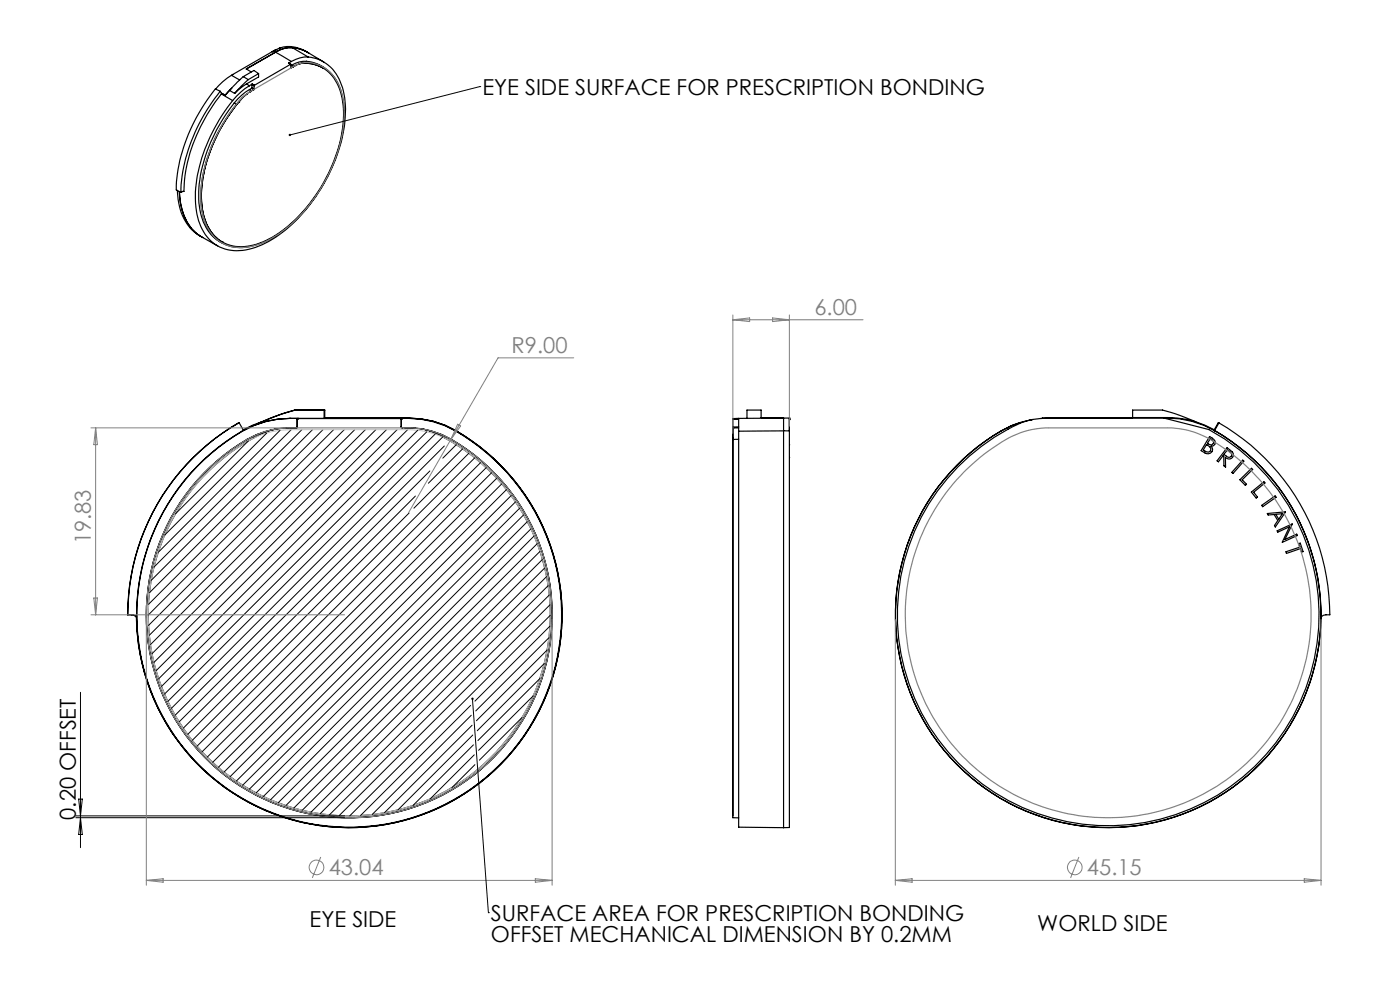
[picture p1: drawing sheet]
<svg xmlns="http://www.w3.org/2000/svg" width="297mm" height="210mm" viewBox="0 0 297 210" stroke-linecap="round" stroke-linejoin="round" font-family="sans-serif">
<g fill="none" stroke="#000" stroke-width=".25">
<path d="M46.7 19.4a36.2 36.2 0 0 0-8.3 21.4M46.7 19.4l-1-.5a36.2 36.2 0 0 0-8.3 21.4l1 .5M46.7 19.4l.3 .4M47 19.9a35.3 35.3 0 0 0-8 20.7h-.3l-.3 .2M47 19.9l2.4 1.4M47 19.8l.8 .4M47 19.8h.1M47.1 19.8l-.1 .1M47.1 19.8l.7 .4M48.7 19.2l-.9 1M48.7 19.2l1.1 .6M49.1 16a13.4 13.4 0 0 0-3.3 2.9"/>
<path d="M49.1 16l1.8 1M49.1 18.7l-.4 .5M49.1 18.7l-1.3 1.5M51.6 16.3l-2.5 2.4M51.6 16.3l1.1 .6M52.3 17.8l-2.5 2M52.3 17.8l.6 .4M52.7 16.9l-2.9 2.9M52.9 19a11.8 11.8 0 0 0-3.2 2.8M52.9 18.2a13.7 13.7 0 0 0-3.5 3.1M52.9 19l.4 .3M53 19.5h.1"/>
<path d="M53 19.5l-.8 .5M53.3 19.3l-.3 .2M53.4 18.7l-.5 .3M53.4 18.7l.4 .3M53.4 18.6v.1M53.4 17.9v.7M53.4 17.9l.5 .3M53.4 18.6l.5 .3M53.5 17.8l-.1 .1M53.5 17.8l-.6 .4M53.5 17.8l.5 .3M53.6 19.1l-.6 .4"/>
<path d="M53.6 19.1h.1M53.6 19.1l-.3 .2M53.8 19l-.2 .1M53.9 18.9l-.1 .1M53.9 18.2v.7M54 18.1l-.1 .1M54.9 15.6v.7l-2.6 1.5M54.9 15.6l-2.2 1.3M54.9 15.6l-1-.7-2.3 1.4M57.7 11h.1M57.7 11l-8.6 5M58 10.8l.5 .3"/>
<path d="M58 10.8l-.3 .2M58.2 10.7l-.5 .3M58.5 11.1l3.3 1.9M58.5 11.1l-6.3 3.5 1.1 .7M58.5 10.6l-.5 .2M58.5 10.6h.1M58.5 10.6l-.3 .1M59.3 10.2h.1M59.3 10.2l-.8 .4M61.2 13.4l.5 .2M61.2 13.4l.4 .2M61.6 9.9l.4 .2"/>
<path d="M61.6 9.9l2.3 .5 1.3 .6M61.6 9.9l-1.5 .1-.8 .2M61.6 13.6l.1 .7M61.6 13.6l-7.6 4.5M61.7 14.3l.1 .1M61.8 13.9l.5 .2M61.8 13.9h-.1M61.8 13l-.6 .4M62 14.3h.1M62 14.3l-.2 .1M62 10.1l3.4 2M62 10.1l1.2 .2 1.7 .6 3.8 2.3"/>
<path d="M62 10.1a5.6 5.6 0 0 0-3.5 1M62 10.1l2.3 .5 1.3 .7M62 10.1a6.3 6.3 0 0 0-3.5 1M62.3 14.1l-.3 .2M62.7 13.9l-.7 .4M62.7 13.9h.1M62.7 13.9l-.4 .2M63.4 13.6l-.7 .3M65 13.4l-1.6 .2M65 13.4a7.9 7.9 0 0 1 7.4 6.7 24.4 24.4 0 0 1-2.3 15.7 31.7 31.7 0 0 1-13 14.9 10.3 10.3 0 0 1-9.9 .7 9.7 9.7 0 0 1-4.4-7.9 30.2 30.2 0 0 1 6.1-19.5l1.7-2.3M65 13.4l1.7 .3 1.8 .7M65 13.4h.1"/>
<path d="M65 13l2.3 .5 1.3 .8M65 13a5.4 5.4 0 0 0-3.2 .9M65 13l.5 .3M65.4 12.1a6.5 6.5 0 0 0-3.6 .9M65.4 12.1a8.4 8.4 0 0 1 7.3 6.5 25.3 25.3 0 0 1-1.9 16.1 34.2 34.2 0 0 1-13.8 16.5 11.8 11.8 0 0 1-9.8 1.4 9.3 9.3 0 0 1-5.5-7.9 28 28 0 0 1 3.3-16.6 37.3 37.3 0 0 1 4.4-6.8M65.5 13.3l-2.1 .3M65.5 13.3a8.2 8.2 0 0 1 7.1 7.1 25.5 25.5 0 0 1-2.6 15.9 32.4 32.4 0 0 1-12.5 14.4 11.4 11.4 0 0 1-9.6 1.3 8.9 8.9 0 0 1-5.1-7.3 28.4 28.4 0 0 1 4.1-17.8l1.5-2.5 1.8-2.3M68.5 14.4h.1M47.8 20.2h.1M49.7 21.8a33.9 33.9 0 0 0-7.5 18.8 12.2 12.2 0 0 0 3.4 9.9l1.5 1M49.7 21.8l.5 .3M50.6 21.7a33 33 0 0 0-7.9 20.2 11.5 11.5 0 0 0 3.6 8.9l.8 .5"/>
<path d="M50.6 21.7h.1M52.2 20l-1.6 1.7M52.2 20l-2 2.1M52.2 20h.1M37.6 40.4a11.3 11.3 0 0 0 4.1 9.2l.9 .6M43 50.4a9.8 9.8 0 0 1-4.8-8l-.1-1.8a11.5 11.5 0 0 0 3.9 9.2l4.2 2.4M47.1 51.3h.1M50.7 89.7a47 47 0 0 0-23.6 40.7M50.7 89.7a46.7 46.7 0 0 0-23.6 40.7M50.7 89.7l.9 1.5M51.4 91.5a45.1 45.1 0 0 0-11.8 67.9 45.1 45.1 0 0 0 69 0 45.1 45.1 0 0 0-11.9-67.9M51.4 91.4a45.3 45.3 0 0 0-22.4 39.4"/>
<path d="M51.4 91.4v.1M51.6 91.2v.1M51.6 91.3l-.2 .1M51.7 91.1l-.1 .1M51.7 91.1l.1 .2M51.8 91.3h-.2M52.4 93.2a43 43 0 0 0-11.3 64.9 43 43 0 0 0 65.9 0 43 43 0 0 0-11.3-64.9M52.4 93.2a43.1 43.1 0 0 0-11.3 64.9 43.1 43.1 0 0 0 65.9 0 43.1 43.1 0 0 0-11.3-64.9M52.4 93.2h.1M54.4 90l-2.6 1.3M54.4 90v.1M55.6 89.5l-1.2 .5"/>
<path d="M55.6 89.5l-3.9 1.6M58.3 91a34.5 34.5 0 0 0-13.9 8.8 42.6 42.6 0 0 0 2.9 63.9 42.6 42.6 0 0 0 63.1-10.9 42.6 42.6 0 0 0-18.6-61.2l-1.9-.6M58.3 91l-2 .5-2 .8-1.9 .9M58.3 91h.1M60.3 90.8a18 18 0 0 0-7.9 2.4M60.4 90.8l-2.1 .2M61.5 88.8a20.3 20.3 0 0 0-10.1 2.7M61.5 90.8h.1M61.5 90.8h-1.1M61.5 88.8h.1M61.5 88.8l-2.4 .1-2.4 .4-2.3 .8M61.5 90.8h1.3"/>
<path d="M61.5 90.8h-.4M61.5 88.8h7.3M62.2 90.8h-1.8M62.2 90.8h.1M62.6 87a48.1 48.1 0 0 0-8.2 3.1M62.6 87h.1M62.6 87l-2.7 .8-4.3 1.7M62.6 87h6.3v1.6l.2 .1M62.8 90.8h.1M63 89v1.7l-.2 .1M63 90.5l-.2 .3M63 89h.1"/>
<path d="M63.3 88.8l-.3 .2M63.3 88.8h21.6M68.8 87v1.8M69.1 88.7h.1M69.1 88.7l-.3 .1M69.1 88.7h17.6M84.9 88.8l.2 .2M84.9 88.8h1.8M84.9 88.8h.1M85.1 89v1.6l.2 .2M85.1 90.5l.2 .3M85.1 89h.1"/>
<path d="M85.3 90.8h1.4M85.9 90.8h1.9M85.9 90.8h.1M86.7 88.8a20.3 20.3 0 0 1 10 2.7M86.7 90.8h.1M86.7 90.8h1.1M86.7 88.7v.1M86.7 88.7a19.6 19.6 0 0 1 10.1 2.7M87.8 90.8a18 18 0 0 1 7.9 2.4M87.8 90.8h.1M87.8 90.8l2.1 .2M89.9 91l2 .5 2 .8 1.8 .9"/>
<path d="M95.7 93.2h.1M96.8 91.4l-.1 .1M96.8 91.4a45.1 45.1 0 0 1 0 78 45.1 45.1 0 0 1-67.8-38.5M96.8 91.4a45.2 45.2 0 0 1 0 78 45.2 45.2 0 0 1-67.9-38.5M155.5 93.2v80.3h1.2M155.5 91v82.1M155.5 90.8h.1M155.5 91v2.2M155.5 90.6v.1M155.5 89v1.6M155.5 90.8v.2M155.5 89h1.2"/>
<path d="M156.7 91.5v84l9.5 .1M156.7 93.2h-1.2M156.7 88.8v2.7M156.7 90.8h-1.2M156.7 88.8h-1.2v.2M156.7 90.5l-1.2 .1M166.2 91.4v84.2M166.2 91.4h1.3M166.2 91.4l-9.5 .1M166.2 88.7h1.3v.3M166.2 88.7v2.7M166.2 88.7l-9.5 .1"/>
<path d="M166.2 88.7l-4.7-.1v-1.6h-3v1.8M167.5 91.4v84.1l-1.3 .1M167.5 88.7h.1M167.5 89h.1M167.5 89v2.4M167.5 89v2.3M167.5 94.4h.1M167.5 97h.1M212.4 91.4a45.1 45.1 0 0 0-11.8 68 45.1 45.1 0 0 0 69 0 45.1 45.1 0 0 0-11.9-68M212.4 91.4a45.2 45.2 0 0 0 0 78 45.2 45.2 0 0 0 67.8-38.5M212.4 91.4h.1M216.5 89.6l-1.7 .6-2.4 1.2"/>
<path d="M218.9 89l-2.2 .5-2.2 .8-2.1 1.1M219 89l-.5 .1M221.2 88.7h.1M221.2 88.8h-.4M221.2 88.7l-2.3 .3M222 88.7h25.7M222.5 88.7h.1M222.5 88.7h-1.3M223.2 88.7h-2M240.3 88.6v-1.6h6.3l2.7 .8 4.3 1.7M240.3 88.6l-.3 .1M240.3 88.6h7.5"/>
<path d="M246.9 88.7l9.5 2.4a44.7 44.7 0 0 1 12.5 68.6 44.7 44.7 0 0 1-69.7-2.5 44.7 44.7 0 0 1 17.5-67.5l2.2-.7M247.7 88.7a20.3 20.3 0 0 1 10 2.7M247.8 88.6l3.9 .4 1.9 .5M247.8 88.6l-.1 .1M253.6 89.5l2 .7 2 1M255.9 94.3l.2 .1a.76 .76 0 0 1 .8 .7 .76 .76 0 0 1-.6 .8l-1-.4zM256.6 92.6a1.39 1.39 0 0 1 1.1 1.7l-.4 .3h-.4a.97 .97 0 0 1 .1 1.4 .97 .97 0 0 1-1.4 .1l-.8-.5zM256.7 93.1l.4 .2a.62 .62 0 0 1 .2 .9 .62 .62 0 0 1-1-.1l-.1-.1zM257.6 91.2l.1 .1M257.7 91.3l.1 .1M257.8 91.4a45.2 45.2 0 0 1 22.4 39.5M257.8 91.4h-.1"/>
<path d="M258.6 89.7a47.1 47.1 0 0 1 23.5 40.7l-1.4 .1-.5 .4M258.6 89.7l-.9 1.6M258.6 89.7h-.2l-.8 1.5M260.3 95l.5 .4a1.06 1.06 0 0 1 .5 1.8 1.07 1.07 0 0 1-1.3-.2v2.1l-.4-.3v-2l-.1-.1-1 1.3-.3-.3zM260.4 95.5l.5 .3a.64 .64 0 0 1 .3 1 .64 .64 0 0 1-1.1 0l-.5-.4zM263.6 97.6l.3 .2-2.3 2.6-.3-.2zM263 101.8l2.5-2.5 .2 .3-2.2 2.2 .9 .9-.2 .3zM265.5 104.4l2.6-2.2 .3 .2-2.4 2 .8 1-.3 .2zM267.7 107.2l2.8-2 .2 .3-2.8 2zM268.9 108.9l3.8-.3-2.2 3.2-.1-.3 .7-1.1-.8-1.3-1.3 .1zM270.7 109.1l1.4-.1-.8 1.1zM270.9 112.6l3.2-1.4-1.5 3.2 2.5-1.1 .1 .3-3.1 1.4 1.4-3.2-2.4 1.1z"/>
<path d="M272.8 117l3-.9-.3-.8 .3-.1 .6 1.8-.3 .1-.2-.7-3 1zM27.1 130.4h.8M27.1 130.4h.1M27.9 130.4l.6 .1 .4 .4M27.9 130.4l1.1 .4M27.9 130.4h.1M28.9 130.9h.1M29 130.8v.1"/>
</g>
<g fill="none" stroke="#808080" stroke-width=".21">
<path d="M121.7 75.9h-16l-10.1 17.3M155.5 66.8v25.1M155.5 67.8h27.6M155.5 67.8l3.5-.4v.8zM163.9 67.4l3.6 .4-3.6 .4zM167.5 66.8v23.6M19.3 90.8h41.2M20.3 90.8v39.6M20.3 90.8l.4 3.5h-.8zM95.6 93.2l-8.9 15.6M97.1 90l.6 .4-2.1 2.8zM19.3 130.4h53.8"/>
<path d="M19.9 126.9h.8l-.4 3.5zM31 131.4v56.4M117.1 131.4v56.4M189.9 131.4v56.4M280.2 131.4v56.4M31 186.8h86.1M31 186.8l3.6-.4v.7zM68.1 181.8l-1.8 4.4M113.6 186.4l3.5 .4-3.5 .3zM189.9 186.8h90.3M189.9 186.8l3.6-.4v.7zM228.9 181.8l-1.8 4.4"/>
<path d="M276.7 186.4l3.5 .4-3.5 .3z"/>
<circle cx="67.2" cy="184" r="1.55"/>
<circle cx="228" cy="184" r="1.55"/>
</g>
<path d="M43.8 100.4a35 35 0 0 1 12.3-8.4 18.1 18.1 0 0 1 5.4-.9h25.2a19.1 19.1 0 0 1 11.7 4.2 42.7 42.7 0 0 1 9.3 61.4 42.7 42.7 0 0 1-61.9 5.7 42.7 42.7 0 0 1-2-62z" fill="none" stroke="#c0c0c0" stroke-width=".21"/>
<path d="M51.3 20.9l1.8-1.5 9.2-5.3a6.5 6.5 0 0 1 8.4 2 14.2 14.2 0 0 1 2.1 10.7 33.9 33.9 0 0 1-14.8 23.5 11.5 11.5 0 0 1-10.2 1.6 9.1 9.1 0 0 1-5-7.7 28.1 28.1 0 0 1 3.8-16.7l2-3.3zM43.5 100.1a36.6 36.6 0 0 1 12.4-8.5 19.2 19.2 0 0 1 5.6-.8h25.2a19.2 19.2 0 0 1 11.9 4.2 43 43 0 0 1 9.3 62 43 43 0 0 1-62.3 5.7 43 43 0 0 1-2.1-62.6zM204.5 100.1a36.6 36.6 0 0 1 12.4-8.5 19.2 19.2 0 0 1 5.6-.8h25.2a19.2 19.2 0 0 1 11.9 4.2 43 43 0 0 1 9.4 62 43 43 0 0 1-62.4 5.7 43 43 0 0 1-2.1-62.6z" fill="none" stroke="#808080" stroke-width=".25"/>
<g fill="none" stroke="#000" stroke-width=".21">
<path d="M101.8 18.4h.1M101.8 18.4l-40.3 10.2M52.7 93.5l-15.5 15.5M56.6 91.9l-21.7 21.6M59.4 91.3l-25.8 25.8M61.8 91.1l-29.1 29.2M64 91.1l-31.9 32M66.3 91.1l-34.6 34.6M68.5 91.1l-37 37.1M70.8 91.1l-39.4 39.4M73 91.1l-41.5 41.6M75.2 91.1l-43.5 43.7"/>
<path d="M77.5 91.1l-45.6 45.6M79.7 91.1l-47.5 47.6M82 91.1l-49.3 49.4M84.2 91.1l-51.1 51.2M86.5 91.1l-52.8 52.9M88.6 91.3l-54.3 54.3M90.5 91.6l-55.6 55.6M91.2 99.9l-53.2 53.2M92.3 92.1l-56.7 56.7M93.9 92.7l-57.6 57.6M94.3 94.6l-57.2 57.1M96.8 94.3l-2.9 2.9"/>
<path d="M98.1 95.2l-7.2 7.3M99.4 96.2l-11.6 11.6M100.7 97.1l-59.9 59.9M102 98.1l-60.2 60.2M103.2 99.2l-60.3 60.3M86.8 108.8l-47 47M88.1 105.2l-49.2 49.3M104.3 100.3l-60.3 60.3M105.4 101.5l-60.3 60.2M106.4 102.6l-60.1 60.2M107.5 103.8l-60 60M108.4 105.1l-59.6 59.7"/>
<path d="M109.4 106.5l-59.3 59.2M110.2 107.8l-58.7 58.8M111.1 109.2l-58.2 58.2M111.9 110.7l-57.6 57.5M112.6 112.2l-56.8 56.8M113.3 113.7l-55.9 55.9M114 115.3l-55 55M114.5 117l-53.9 53.9M115.1 118.7l-52.8 52.7M115.6 120.5l-51.5 51.4M116 122.3l-50 50M116.1 137.9l-15 15"/>
<path d="M116.3 124.2l-48.4 48.4M116.5 135.3l-15.6 15.5M116.5 126.2l-46.6 46.7M116.7 128.3l-44.7 44.7M116.7 132.8l-15.9 15.9M116.7 130.5l-42.5 42.6M17.1 146.9v32.9M99.8 149.6l-23.3 23.4M100 151.7l-21 21.1M100.2 153.8l-18.6 18.6M100.2 148.2l3.4 45.4M100.3 155.9l-15.9 15.9"/>
<path d="M100.4 158l-12.8 12.9M110.7 152.2l-9 9M113.1 147.6l-11.6 11.6M114.5 143.9l-13.1 13.2M115.5 140.7l-14.3 14.3M16.1 173.1h57M16.1 173.5h57M16.7 169.5h.8l-.4 3.6zM17.1 173.5l.4 3.5h-.8zM100.6 160.1l-9.3 9.4M100.8 162.2l-4.9 4.9M103.6 193.6h.1"/>
</g>
<path d="M100 148.1a.26 .26 0 0 0 .1 .4 .26 .26 0 0 0 .4-.2 .26 .26 0 0 0-.3-.3v.2v-.2zM61.3 28.4l-.1 .3 .3-.1-.3 .1a.26 .26 0 0 0 .4 .2 .26 .26 0 0 0 .1-.4 .26 .26 0 0 0-.4-.1z" fill="#000"/>
<g font-size="4.7">
<text x="102.3" y="20.1">EYE SIDE SURFACE FOR PRESCRIPTION BONDING</text>
<text x="16.1" y="173.9" transform="rotate(-90 16.1 173.9)">0.20 OFFSET</text>
<text x="65.7" y="196.7">EYE SIDE</text>
<text x="104.1" y="195.4">SURFACE AREA FOR PRESCRIPTION BONDING</text>
<text x="220.1" y="197.4">WORLD SIDE</text>
<text x="104.1" y="199.9">OFFSET MECHANICAL DIMENSION BY 0.2MM</text>
</g>
<g font-size="4.7" fill="#808080">
<text x="172.8" y="66.8">6.00</text>
<text x="108.5" y="74.9">R9.00</text>
<text x="19.3" y="115.5" transform="rotate(-90 19.3 115.5)">19.83</text>
<text x="69.7" y="185.7">43.04</text>
<text x="230.6" y="185.7">45.15</text>
</g>
</svg>
